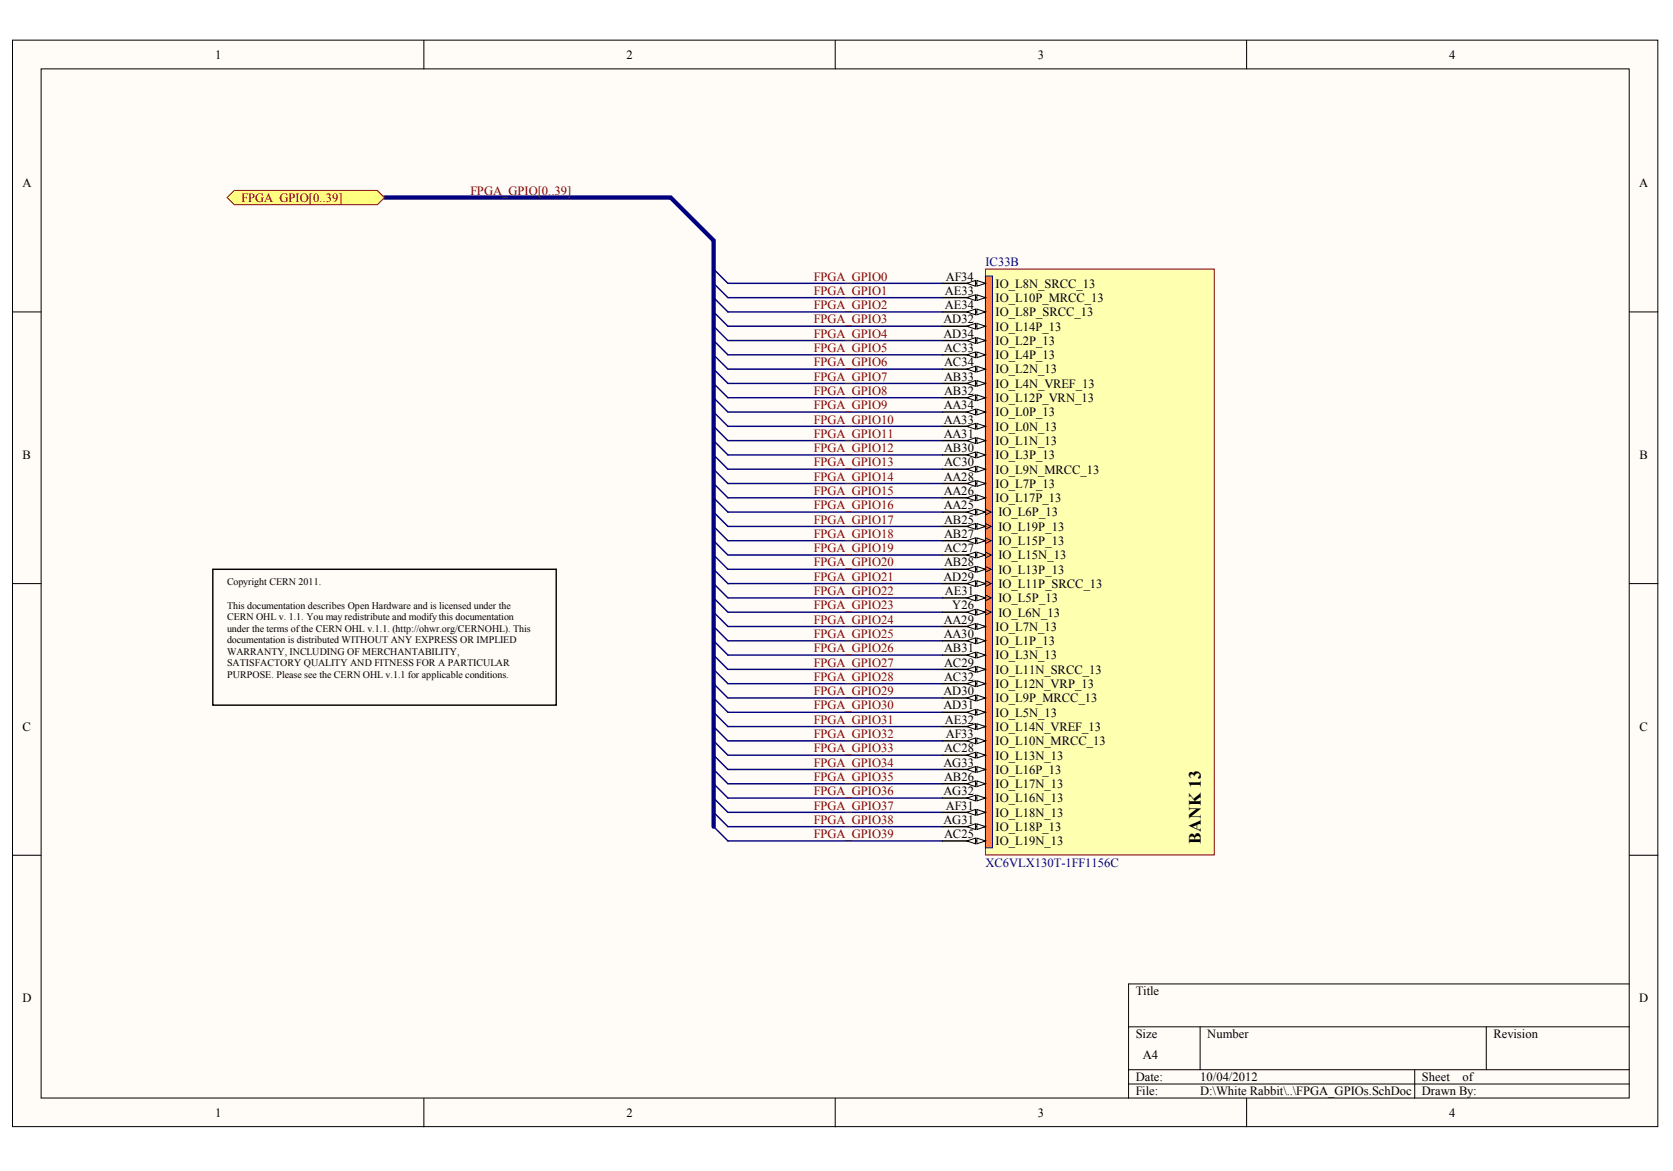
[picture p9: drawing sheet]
<svg xmlns="http://www.w3.org/2000/svg" width="289mm" height="202mm" viewBox="0 0 289 202" stroke-linecap="round" stroke-linejoin="round" font-family="sans-serif">
<g fill="#fffcf8" stroke="#000" stroke-width=".17">
<path d="M2.2 6.9h284.1v187.6h-284.1z"/>
<path d="M7.1 11.9h274.3v177.6h-274.3z"/>
</g>
<g fill="none" stroke="#000" stroke-width=".17">
<path d="M73.2 7v4.9M144.2 7v4.9M215.3 7v4.9M2.2 53.8h4.9M281.4 53.8h4.9M2.2 100.7h4.9M281.4 100.7h4.9M2.2 147.6h4.9M281.4 147.6h4.9M194.9 177.3h86.5M207.3 177.3v7.4M256.7 177.3v7.4"/>
<path d="M281.4 169.8h-86.5v19.8M73.2 189.6v4.9M144.2 189.6v4.9M194.9 184.7h86.5M194.9 187.1h86.5M215.3 189.6v4.9M244.3 184.7v4.9"/>
</g>
<g fill="none" stroke="#000080" stroke-width=".25">
<path d="M123.2 58.8l2.5 2.5h37.1M123.2 56.3l2.5 2.5h37.1M123.2 53.8l2.5 2.5h37.1M123.2 51.4l2.5 2.4h37.1M123.2 48.9l2.5 2.5h37.1M123.2 46.4l2.5 2.5h37.1M123.2 78.5l2.5 2.5h37.1M123.2 76.1l2.5 2.4h37.1M123.2 73.6l2.5 2.5h37.1M123.2 71.1l2.5 2.5h37.1M123.2 68.7l2.5 2.4h37.1M123.2 66.2l2.5 2.5h37.1"/>
<path d="M123.2 63.7l2.5 2.5h37.1M123.2 61.3l2.5 2.4h37.1M123.2 98.3l2.5 2.4h37.1M123.2 95.8l2.5 2.5h37.1M123.2 93.3l2.5 2.5h37.1M123.2 90.9l2.5 2.4h37.1M123.2 88.4l2.5 2.5h37.1M123.2 85.9l2.5 2.5h37.1M123.2 83.5l2.5 2.4h37.1M123.2 81l2.5 2.5h37.1M123.2 118l2.5 2.5h37.1M123.2 115.6l2.5 2.4h37.1"/>
<path d="M123.2 113.1l2.5 2.5h37.1M123.2 110.6l2.5 2.5h37.1M123.2 108.1l2.5 2.5h37.1M123.2 105.7l2.5 2.4h37.1M123.2 103.2l2.5 2.5h37.1M123.2 100.7l2.5 2.5h37.1M123.2 137.8l2.5 2.4h37.1M123.2 135.3l2.5 2.5h37.1M123.2 132.8l2.5 2.5h37.1M123.2 130.4l2.5 2.4h37.1M123.2 127.9l2.5 2.5h37.1M123.2 125.4l2.5 2.5h37.1"/>
<path d="M123.2 123l2.5 2.4h37.1M123.2 120.5l2.5 2.5h37.1M123.2 142.7l2.5 2.5h37.1M123.2 140.2l2.5 2.5h37.1"/>
</g>
<path d="M66.4 34.1h49.4l7.4 7.4v101.2" fill="none" stroke="#000080" stroke-width=".74"/>
<path d="M39.2 34.1l1.3-1.2h24.7l1.2 1.2-1.2 1.2h-24.7z" fill-rule="evenodd" fill="#ffff80" stroke="#800000" stroke-width=".17"/>
<path d="M170.2 46.4h39.5v101.2h-39.5z" fill="#ffffb0" stroke="#800000" stroke-width=".17"/>
<path d="M170.2 47.7h1.2v98.7h-1.2z" fill="#ff8040" stroke="#000080" stroke-width=".17"/>
<path d="M162.8 145.2h7.4" fill="none" stroke="#000" stroke-width=".25"/>
<g fill="#fffcf8" stroke="#000" stroke-width=".17">
<path d="M168.7 144.7l1.5 .5-1.5 .5z"/>
<path d="M167 145.2l1.5-.5v1z"/>
</g>
<path d="M162.8 142.7h7.4" fill="none" stroke="#000" stroke-width=".25"/>
<g fill="#fffcf8" stroke="#000" stroke-width=".17">
<path d="M168.7 142.2l1.5 .5-1.5 .5z"/>
<path d="M167 142.7l1.5-.5v1z"/>
</g>
<path d="M162.8 140.2h7.4" fill="none" stroke="#000" stroke-width=".25"/>
<g fill="#fffcf8" stroke="#000" stroke-width=".17">
<path d="M168.7 139.7l1.5 .5-1.5 .5z"/>
<path d="M167 140.2l1.5-.5v1z"/>
</g>
<path d="M162.8 137.8h7.4" fill="none" stroke="#000" stroke-width=".25"/>
<g fill="#fffcf8" stroke="#000" stroke-width=".17">
<path d="M168.7 137.3l1.5 .5-1.5 .5z"/>
<path d="M167 137.8l1.5-.5v1z"/>
</g>
<path d="M162.8 135.3h7.4" fill="none" stroke="#000" stroke-width=".25"/>
<g fill="#fffcf8" stroke="#000" stroke-width=".17">
<path d="M168.7 134.8l1.5 .5-1.5 .5z"/>
<path d="M167 135.3l1.5-.5v1z"/>
</g>
<path d="M162.8 132.8h7.4" fill="none" stroke="#000" stroke-width=".25"/>
<g fill="#fffcf8" stroke="#000" stroke-width=".17">
<path d="M168.7 132.3l1.5 .5-1.5 .5z"/>
<path d="M167 132.8l1.5-.5v1z"/>
</g>
<path d="M162.8 130.4h7.4" fill="none" stroke="#000" stroke-width=".25"/>
<g fill="#fffcf8" stroke="#000" stroke-width=".17">
<path d="M168.7 129.9l1.5 .5-1.5 .5z"/>
<path d="M167 130.4l1.5-.5v1z"/>
</g>
<path d="M162.8 127.9h7.4" fill="none" stroke="#000" stroke-width=".25"/>
<g fill="#fffcf8" stroke="#000" stroke-width=".17">
<path d="M168.7 127.4l1.5 .5-1.5 .5z"/>
<path d="M167 127.9l1.5-.5v1z"/>
</g>
<path d="M162.8 125.4h7.4" fill="none" stroke="#000" stroke-width=".25"/>
<g fill="#fffcf8" stroke="#000" stroke-width=".17">
<path d="M168.7 124.9l1.5 .5-1.5 .5z"/>
<path d="M167 125.4l1.5-.5v1z"/>
</g>
<path d="M162.8 123h7.4" fill="none" stroke="#000" stroke-width=".25"/>
<g fill="#fffcf8" stroke="#000" stroke-width=".17">
<path d="M168.7 122.5l1.5 .5-1.5 .4z"/>
<path d="M167 123l1.5-.5v.9z"/>
</g>
<path d="M162.8 120.5h7.4" fill="none" stroke="#000" stroke-width=".25"/>
<g fill="#fffcf8" stroke="#000" stroke-width=".17">
<path d="M168.7 120l1.5 .5-1.5 .5z"/>
<path d="M167 120.5l1.5-.5v1z"/>
</g>
<path d="M162.8 118h7.4" fill="none" stroke="#000" stroke-width=".25"/>
<g fill="#fffcf8" stroke="#000" stroke-width=".17">
<path d="M168.7 117.5l1.5 .5-1.5 .5z"/>
<path d="M167 118l1.5-.5v1z"/>
</g>
<path d="M162.8 115.6h7.4" fill="none" stroke="#000" stroke-width=".25"/>
<g fill="#fffcf8" stroke="#000" stroke-width=".17">
<path d="M168.7 115.1l1.5 .5-1.5 .4z"/>
<path d="M167 115.6l1.5-.5v.9z"/>
</g>
<path d="M162.8 113.1h7.4" fill="none" stroke="#000" stroke-width=".25"/>
<g fill="#fffcf8" stroke="#000" stroke-width=".17">
<path d="M168.7 112.6l1.5 .5-1.5 .5z"/>
<path d="M167 113.1l1.5-.5v1z"/>
</g>
<path d="M162.8 110.6h7.4" fill="none" stroke="#000" stroke-width=".25"/>
<g fill="#fffcf8" stroke="#000" stroke-width=".17">
<path d="M168.7 110.1l1.5 .5-1.5 .5z"/>
<path d="M167 110.6l1.5-.5v1z"/>
</g>
<path d="M162.8 108.1h7.4" fill="none" stroke="#000" stroke-width=".25"/>
<g fill="#fffcf8" stroke="#000" stroke-width=".17">
<path d="M168.7 107.7l1.5 .4-1.5 .5z"/>
<path d="M167 108.1l1.5-.4v.9z"/>
</g>
<path d="M162.8 105.7h7.4" fill="none" stroke="#000" stroke-width=".25"/>
<path d="M170.2 105.2l1 .5-1 .5" fill="none" stroke="#000" stroke-width=".17"/>
<g fill="#fffcf8" stroke="#000" stroke-width=".17">
<path d="M168.7 105.2l1.5 .5-1.5 .5z"/>
<path d="M167 105.7l1.5-.5v1z"/>
</g>
<path d="M162.8 103.2h7.4" fill="none" stroke="#000" stroke-width=".25"/>
<path d="M170.2 102.7l1 .5-1 .5" fill="none" stroke="#000" stroke-width=".17"/>
<g fill="#fffcf8" stroke="#000" stroke-width=".17">
<path d="M168.7 102.7l1.5 .5-1.5 .5z"/>
<path d="M167 103.2l1.5-.5v1z"/>
</g>
<path d="M162.8 100.7h7.4" fill="none" stroke="#000" stroke-width=".25"/>
<path d="M170.2 100.2l1 .5-1 .5" fill="none" stroke="#000" stroke-width=".17"/>
<g fill="#fffcf8" stroke="#000" stroke-width=".17">
<path d="M168.7 100.2l1.5 .5-1.5 .5z"/>
<path d="M167 100.7l1.5-.5v1z"/>
</g>
<path d="M162.8 98.3h7.4" fill="none" stroke="#000" stroke-width=".25"/>
<path d="M170.2 97.8l1 .5-1 .5" fill="none" stroke="#000" stroke-width=".17"/>
<g fill="#fffcf8" stroke="#000" stroke-width=".17">
<path d="M168.7 97.8l1.5 .5-1.5 .5z"/>
<path d="M167 98.3l1.5-.5v1z"/>
</g>
<path d="M162.8 95.8h7.4" fill="none" stroke="#000" stroke-width=".25"/>
<path d="M170.2 95.3l1 .5-1 .5" fill="none" stroke="#000" stroke-width=".17"/>
<g fill="#fffcf8" stroke="#000" stroke-width=".17">
<path d="M168.7 95.3l1.5 .5-1.5 .5z"/>
<path d="M167 95.8l1.5-.5v1z"/>
</g>
<path d="M162.8 93.3h7.4" fill="none" stroke="#000" stroke-width=".25"/>
<path d="M170.2 92.8l1 .5-1 .5" fill="none" stroke="#000" stroke-width=".17"/>
<g fill="#fffcf8" stroke="#000" stroke-width=".17">
<path d="M168.7 92.8l1.5 .5-1.5 .5z"/>
<path d="M167 93.3l1.5-.5v1z"/>
</g>
<path d="M162.8 90.9h7.4" fill="none" stroke="#000" stroke-width=".25"/>
<path d="M170.2 90.4l1 .5-1 .5" fill="none" stroke="#000" stroke-width=".17"/>
<g fill="#fffcf8" stroke="#000" stroke-width=".17">
<path d="M168.7 90.4l1.5 .5-1.5 .5z"/>
<path d="M167 90.9l1.5-.5v1z"/>
</g>
<path d="M162.8 88.4h7.4" fill="none" stroke="#000" stroke-width=".25"/>
<path d="M170.2 87.9l1 .5-1 .5" fill="none" stroke="#000" stroke-width=".17"/>
<g fill="#fffcf8" stroke="#000" stroke-width=".17">
<path d="M168.7 87.9l1.5 .5-1.5 .5z"/>
<path d="M167 88.4l1.5-.5v1z"/>
</g>
<path d="M162.8 85.9h7.4" fill="none" stroke="#000" stroke-width=".25"/>
<g fill="#fffcf8" stroke="#000" stroke-width=".17">
<path d="M168.7 85.4l1.5 .5-1.5 .5z"/>
<path d="M167 85.9l1.5-.5v1z"/>
</g>
<path d="M162.8 83.5h7.4" fill="none" stroke="#000" stroke-width=".25"/>
<g fill="#fffcf8" stroke="#000" stroke-width=".17">
<path d="M168.7 83l1.5 .5-1.5 .5z"/>
<path d="M167 83.5l1.5-.5v1z"/>
</g>
<path d="M162.8 81h7.4" fill="none" stroke="#000" stroke-width=".25"/>
<g fill="#fffcf8" stroke="#000" stroke-width=".17">
<path d="M168.7 80.5l1.5 .5-1.5 .5z"/>
<path d="M167 81l1.5-.5v1z"/>
</g>
<path d="M162.8 78.5h7.4" fill="none" stroke="#000" stroke-width=".25"/>
<g fill="#fffcf8" stroke="#000" stroke-width=".17">
<path d="M168.7 78l1.5 .5-1.5 .5z"/>
<path d="M167 78.5l1.5-.5v1z"/>
</g>
<path d="M162.8 76.1h7.4" fill="none" stroke="#000" stroke-width=".25"/>
<g fill="#fffcf8" stroke="#000" stroke-width=".17">
<path d="M168.7 75.6l1.5 .5-1.5 .5z"/>
<path d="M167 76.1l1.5-.5v1z"/>
</g>
<path d="M162.8 73.6h7.4" fill="none" stroke="#000" stroke-width=".25"/>
<g fill="#fffcf8" stroke="#000" stroke-width=".17">
<path d="M168.7 73.1l1.5 .5-1.5 .5z"/>
<path d="M167 73.6l1.5-.5v1z"/>
</g>
<path d="M162.8 71.1h7.4" fill="none" stroke="#000" stroke-width=".25"/>
<g fill="#fffcf8" stroke="#000" stroke-width=".17">
<path d="M168.7 70.6l1.5 .5-1.5 .5z"/>
<path d="M167 71.1l1.5-.5v1z"/>
</g>
<path d="M162.8 68.7h7.4" fill="none" stroke="#000" stroke-width=".25"/>
<g fill="#fffcf8" stroke="#000" stroke-width=".17">
<path d="M168.7 68.2l1.5 .5-1.5 .5z"/>
<path d="M167 68.7l1.5-.5v1z"/>
</g>
<path d="M162.8 66.2h7.4" fill="none" stroke="#000" stroke-width=".25"/>
<g fill="#fffcf8" stroke="#000" stroke-width=".17">
<path d="M168.7 65.7l1.5 .5-1.5 .5z"/>
<path d="M167 66.2l1.5-.5v1z"/>
</g>
<path d="M162.8 63.7h7.4" fill="none" stroke="#000" stroke-width=".25"/>
<g fill="#fffcf8" stroke="#000" stroke-width=".17">
<path d="M168.7 63.2l1.5 .5-1.5 .5z"/>
<path d="M167 63.7l1.5-.5v1z"/>
</g>
<path d="M162.8 61.3h7.4" fill="none" stroke="#000" stroke-width=".25"/>
<g fill="#fffcf8" stroke="#000" stroke-width=".17">
<path d="M168.7 60.8l1.5 .5-1.5 .4z"/>
<path d="M167 61.3l1.5-.5v.9z"/>
</g>
<path d="M162.8 58.8h7.4" fill="none" stroke="#000" stroke-width=".25"/>
<g fill="#fffcf8" stroke="#000" stroke-width=".17">
<path d="M168.7 58.3l1.5 .5-1.5 .5z"/>
<path d="M167 58.8l1.5-.5v1z"/>
</g>
<path d="M162.8 56.3h7.4" fill="none" stroke="#000" stroke-width=".25"/>
<g fill="#fffcf8" stroke="#000" stroke-width=".17">
<path d="M168.7 55.8l1.5 .5-1.5 .5z"/>
<path d="M167 56.3l1.5-.5v1z"/>
</g>
<path d="M162.8 53.8h7.4" fill="none" stroke="#000" stroke-width=".25"/>
<g fill="#fffcf8" stroke="#000" stroke-width=".17">
<path d="M168.7 53.4l1.5 .4-1.5 .5z"/>
<path d="M167 53.8l1.5-.4v.9z"/>
</g>
<path d="M162.8 51.4h7.4" fill="none" stroke="#000" stroke-width=".25"/>
<g fill="#fffcf8" stroke="#000" stroke-width=".17">
<path d="M168.7 50.9l1.5 .5-1.5 .5z"/>
<path d="M167 51.4l1.5-.5v1z"/>
</g>
<path d="M162.8 48.9h7.4" fill="none" stroke="#000" stroke-width=".25"/>
<g fill="#fffcf8" stroke="#000" stroke-width=".17">
<path d="M168.7 48.4l1.5 .5-1.5 .5z"/>
<path d="M167 48.9l1.5-.5v1z"/>
</g>
<path d="M36.8 98.3h59.3v23.4h-59.3z" fill="none" stroke="#000" stroke-width=".25"/>
<text font-size="3" x="207.4" y="145.7" transform="rotate(-90 207.4 145.7)">BANK 13</text>
<g font-size="2.2">
<text x="37.1" y="10.1">1</text>
<text x="108.2" y="10.1">2</text>
<text x="179.2" y="10.1">3</text>
<text x="250.3" y="10.1">4</text>
<text x="3.9" y="32.3">A</text>
<text x="283.1" y="32.3">A</text>
<text x="163.2" y="53.4">AE34</text>
<text x="163.2" y="50.9">AE33</text>
<text x="163.3" y="48.4">AF34</text>
<text x="171.9" y="52.1">IO_L10P_MRCC_13</text>
<text x="171.9" y="49.7">IO_L8N_SRCC_13</text>
<text x="162.9" y="58.3">AD34</text>
<text x="162.9" y="55.8">AD32</text>
<text x="171.9" y="59.5">IO_L2P_13</text>
<text x="171.9" y="57.1">IO_L14P_13</text>
<text x="171.9" y="54.6">IO_L8P_SRCC_13</text>
<text x="163" y="65.7">AB33</text>
<text x="163" y="63.2">AC34</text>
<text x="163" y="60.8">AC33</text>
<text x="171.9" y="64.5">IO_L2N_13</text>
<text x="171.9" y="62">IO_L4P_13</text>
<text x="163" y="70.6">AA34</text>
<text x="163" y="68.2">AB32</text>
<text x="171.9" y="71.9">IO_L0P_13</text>
<text x="171.9" y="69.4">IO_L12P_VRN_13</text>
<text x="171.9" y="66.9">IO_L4N_VREF_13</text>
<text x="163" y="75.6">AA31</text>
<text x="163" y="73.1">AA33</text>
<text x="171.9" y="76.8">IO_L1N_13</text>
<text x="171.9" y="74.3">IO_L0N_13</text>
<text x="3.9" y="79.2">B</text>
<text x="163" y="83">AA28</text>
<text x="163" y="80.5">AC30</text>
<text x="163" y="78">AB30</text>
<text x="171.9" y="81.7">IO_L9N_MRCC_13</text>
<text x="171.9" y="79.3">IO_L3P_13</text>
<text x="283.1" y="79.2">B</text>
<text x="163" y="87.9">AA25</text>
<text x="163" y="85.5">AA26</text>
<text x="171.9" y="86.7">IO_L17P_13</text>
<text x="171.9" y="84.2">IO_L7P_13</text>
<text x="172.4" y="89.2">IO_L6P_13</text>
<text x="163" y="95.3">AC27</text>
<text x="163" y="92.9">AB27</text>
<text x="163" y="90.4">AB25</text>
<text x="172.4" y="94.1">IO_L15P_13</text>
<text x="172.4" y="91.6">IO_L19P_13</text>
<text x="162.9" y="100.3">AD29</text>
<text x="163" y="97.8">AB28</text>
<text x="172.4" y="101.5">IO_L11P_SRCC_13</text>
<text x="172.4" y="99">IO_L13P_13</text>
<text x="172.4" y="96.6">IO_L15N_13</text>
<text x="163" y="107.7">AA29</text>
<text x="163.2" y="102.7">AE31</text>
<text x="164.5" y="105.2">Y26</text>
<text x="172.4" y="106.4">IO_L6N_13</text>
<text x="172.4" y="104">IO_L5P_13</text>
<text x="163" y="110.1">AA30</text>
<text x="163" y="112.6">AB31</text>
<text x="171.9" y="113.8">IO_L3N_13</text>
<text x="171.9" y="111.4">IO_L1P_13</text>
<text x="171.9" y="108.9">IO_L7N_13</text>
<text x="163" y="117.5">AC32</text>
<text x="163" y="115.1">AC29</text>
<text x="171.9" y="118.8">IO_L12N_VRP_13</text>
<text x="171.9" y="116.3">IO_L11N_SRCC_13</text>
<text x="162.9" y="122.5">AD31</text>
<text x="162.9" y="120">AD30</text>
<text x="163.2" y="124.9">AE32</text>
<text x="171.9" y="123.7">IO_L5N_13</text>
<text x="171.9" y="121.2">IO_L9P_MRCC_13</text>
<text x="3.9" y="126.1">C</text>
<text x="163" y="129.9">AC28</text>
<text x="163.3" y="127.4">AF33</text>
<text x="171.9" y="131.1">IO_L13N_13</text>
<text x="171.9" y="128.6">IO_L10N_MRCC_13</text>
<text x="171.9" y="126.2">IO_L14N_VREF_13</text>
<text x="283.1" y="126.1">C</text>
<text x="162.9" y="137.3">AG32</text>
<text x="162.9" y="132.3">AG33</text>
<text x="163" y="134.8">AB26</text>
<text x="171.9" y="136">IO_L17N_13</text>
<text x="171.9" y="133.6">IO_L16P_13</text>
<text x="162.9" y="142.2">AG31</text>
<text x="163.3" y="139.7">AF31</text>
<text x="171.9" y="143.5">IO_L18P_13</text>
<text x="171.9" y="141">IO_L18N_13</text>
<text x="171.9" y="138.5">IO_L16N_13</text>
<text x="163" y="144.7">AC25</text>
<text x="171.9" y="145.9">IO_L19N_13</text>
<text x="3.9" y="173">D</text>
<text x="196.1" y="171.8">Title</text>
<text x="283.1" y="173">D</text>
<text x="196.1" y="179.2">Size</text>
<text x="208.5" y="179.2">Number</text>
<text x="257.9" y="179.2">Revision</text>
<text x="197.4" y="182.9">A4</text>
<text x="196.1" y="186.6">Date:</text>
<text x="196.1" y="189.1">File:</text>
<text x="207.3" y="186.6">10/04/2012</text>
<text x="207.3" y="189.1">D:\White Rabbit\..\FPGA_GPIOs.SchDoc</text>
<text x="245.6" y="186.6">Sheet</text>
<text x="245.6" y="189.1">Drawn By:</text>
<text x="252.6" y="186.6">of</text>
<text x="37.1" y="192.8">1</text>
<text x="108.2" y="192.8">2</text>
<text x="179.2" y="192.8">3</text>
<text x="250.3" y="192.8">4</text>
</g>
<g font-size="2.2" fill="#800000">
<text x="41.7" y="34.9">FPGA_GPIO[0..39]</text>
<text x="81.2" y="33.6">FPGA_GPIO[0..39]</text>
<text x="140.5" y="48.4">FPGA_GPIO0</text>
<text x="140.5" y="50.9">FPGA_GPIO1</text>
<text x="140.5" y="53.4">FPGA_GPIO2</text>
<text x="140.5" y="55.8">FPGA_GPIO3</text>
<text x="140.5" y="58.3">FPGA_GPIO4</text>
<text x="140.5" y="60.8">FPGA_GPIO5</text>
<text x="140.5" y="63.2">FPGA_GPIO6</text>
<text x="140.5" y="65.7">FPGA_GPIO7</text>
<text x="140.5" y="68.2">FPGA_GPIO8</text>
<text x="140.5" y="70.6">FPGA_GPIO9</text>
<text x="140.5" y="73.1">FPGA_GPIO10</text>
<text x="140.5" y="75.6">FPGA_GPIO11</text>
<text x="140.5" y="78">FPGA_GPIO12</text>
<text x="140.5" y="80.5">FPGA_GPIO13</text>
<text x="140.5" y="83">FPGA_GPIO14</text>
<text x="140.5" y="85.5">FPGA_GPIO15</text>
<text x="140.5" y="87.9">FPGA_GPIO16</text>
<text x="140.5" y="90.4">FPGA_GPIO17</text>
<text x="140.5" y="92.9">FPGA_GPIO18</text>
<text x="140.5" y="95.3">FPGA_GPIO19</text>
<text x="140.5" y="97.8">FPGA_GPIO20</text>
<text x="140.5" y="100.3">FPGA_GPIO21</text>
<text x="140.5" y="102.7">FPGA_GPIO22</text>
<text x="140.5" y="105.2">FPGA_GPIO23</text>
<text x="140.5" y="107.7">FPGA_GPIO24</text>
<text x="140.5" y="110.1">FPGA_GPIO25</text>
<text x="140.5" y="112.6">FPGA_GPIO26</text>
<text x="140.5" y="115.1">FPGA_GPIO27</text>
<text x="140.5" y="117.5">FPGA_GPIO28</text>
<text x="140.5" y="120">FPGA_GPIO29</text>
<text x="140.5" y="122.5">FPGA_GPIO30</text>
<text x="140.5" y="124.9">FPGA_GPIO31</text>
<text x="140.5" y="127.4">FPGA_GPIO32</text>
<text x="140.5" y="129.9">FPGA_GPIO33</text>
<text x="140.5" y="132.3">FPGA_GPIO34</text>
<text x="140.5" y="134.8">FPGA_GPIO35</text>
<text x="140.5" y="137.3">FPGA_GPIO36</text>
<text x="140.5" y="139.7">FPGA_GPIO37</text>
<text x="140.5" y="142.2">FPGA_GPIO38</text>
<text x="140.5" y="144.7">FPGA_GPIO39</text>
</g>
<g font-size="2.2" fill="#000080">
<text x="170.2" y="46">IC33B</text>
<text x="170.2" y="149.6">XC6VLX130T-1FF1156C</text>
</g>
<g font-size="1.7">
<text x="39.2" y="101">Copyright CERN 2011.</text>
<text x="39.2" y="105">This documentation describes Open Hardware and is licensed under the</text>
<text x="39.2" y="107">CERN OHL v. 1.1. You may redistribute and modify this documentation</text>
<text x="39.2" y="109">under the terms ofthe CERN OHL v.1.1. (http://ohwr.org/CERNOHL). This</text>
<text x="39.2" y="111">documentation is distributed WITHOUT ANY EXPRESS OR IMPLIED</text>
<text x="39.2" y="113">WARRANTY, INCLUDING OF MERCHANTABILITY,</text>
<text x="39.2" y="115">SATISFACTORY QUALITY AND FITNESS FOR A PARTICULAR</text>
<text x="39.2" y="117">PURPOSE. Please see the CERN OHL v.1.1 for applicable conditions.</text>
</g>
</svg>
